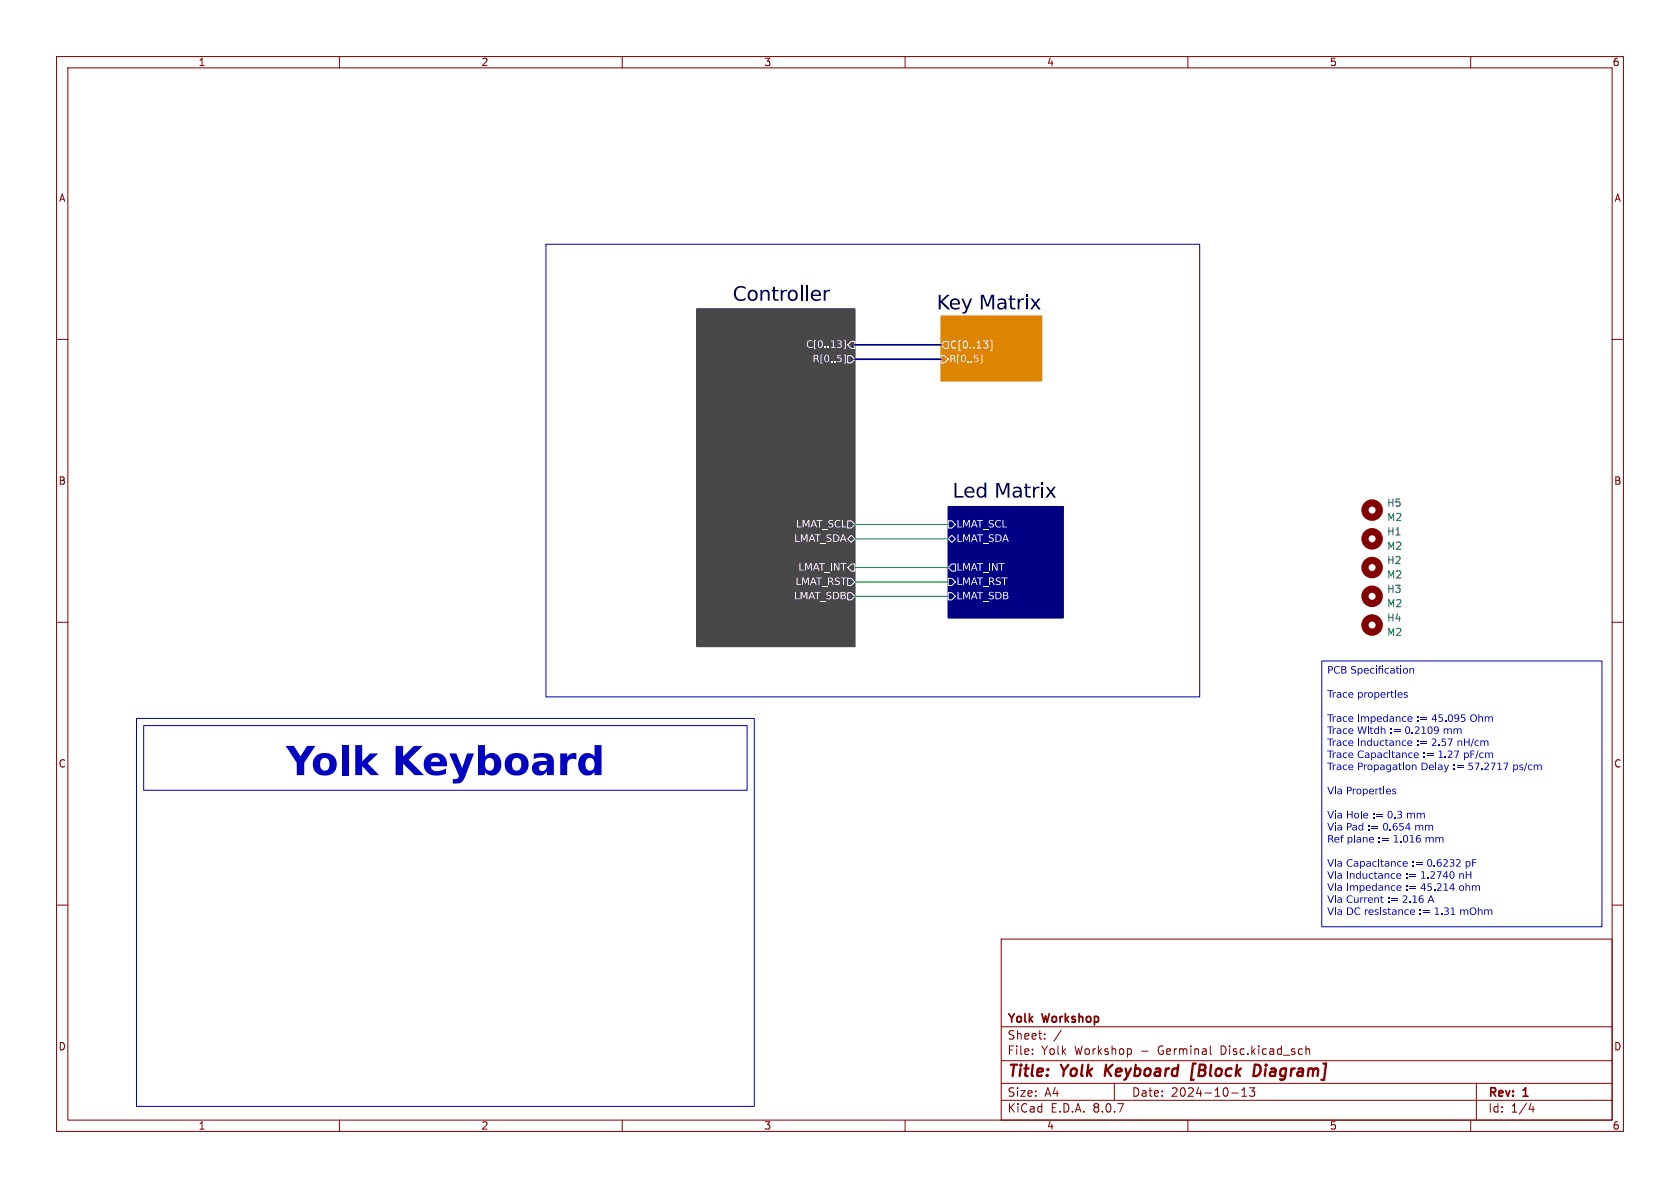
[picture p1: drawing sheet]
<svg xmlns="http://www.w3.org/2000/svg" width="297mm" height="210mm" viewBox="0 0 297 210" stroke-linecap="round" stroke-linejoin="round" font-family="sans-serif">
<g fill="none" stroke="#840000" stroke-width=".18">
<path d="M10 10h277v190h-277zM12 12h273v186h-273zM60 10v2M110 10v2M160 10v2M210 10v2M260 10v2M10 60h2M285 60h2M10 110h2M285 110h2M10 160h2"/>
<path d="M177 166h108v32h-108zM285 160h2M60 198v2M110 198v2M160 198v2M177 194.5h108M177 191.5h108M177 187.5h108M177 181.5h108M182.5 186.3v.1M182.5 185.5v.1M184.7 183.6v.1"/>
<path d="M184.7 182.8v.1M187.6 182.1l-1.3 2M197 191.5v3M210 198v2M214 186.3l.2 .1M217.7 193.2h1.2M219.5 193.8h.9M219.5 192.7l.5-.4v1.5M221.8 192.3l-.5 .6 .4 .1v.7l-.2 .1h-.4l-.2-.1M230.9 184.9v1.5M230.9 185.5l.2-.1 .4 .1v.9M260 198v2"/>
<path d="M261 191.5v6.5M270.7 195l-.4 1.1h.9M271 195.6v1"/>
</g>
<path d="M195.6 188.2l-.3 2M196.7 188.2l-1.3 1.2M211.4 188h-.5l-.3 2.9h.4M221.8 188.2h.5a1.08 1.08 0 0 1 .6 1.1 1.08 1.08 0 0 1-.8 .9h-.5" fill="none" stroke="#840000" stroke-width=".4"/>
<path d="M167.6 89.5h20.4v19.7h-20.4z" fill="#000084" stroke="#000084" stroke-width=".18"/>
<path d="M123.2 54.6h27.9v59.7h-27.9z" fill="#484848" stroke="#484848" stroke-width=".18"/>
<path d="M166.4 55.9h17.7v11.4h-17.7z" fill="#dd8500" stroke="#dd8500" stroke-width=".18"/>
<path d="M25.4 128.3h106.7v11.4h-106.7z" fill="#fff"/>
<path d="M167.6 89.5h20.4v19.7h-20.4z" fill="none" stroke="#000084" stroke-width=".18"/>
<path d="M167.6 92.1h.7l.6 .6-.6 .6h-.7zM167.6 95.3l.7-.7 .6 .7-.6 .6zM168.3 99.7h.6v1.3h-.6l-.7-.7zM167.6 104.8h.7l.6 .6-.6 .6h-.7zM167.6 102.2h.7l.6 .7-.6 .6h-.7z" fill="none" stroke="#fff" stroke-width=".18"/>
<path d="M184.9 86.1h.4l.5 .6 .5-.6h.3l-.6 .9 .7 1h-.4l-.5-.8-.6 .8h-.4l.8-1z" fill="#000048"/>
<path d="M123.2 54.6h27.9v59.7h-27.9z" fill="none" stroke="#484848" stroke-width=".18"/>
<path d="M149.9 95.3l.6-.7 .6 .7-.6 .6zM149.9 92.1h.6l.6 .6-.6 .6h-.6zM150.5 99.7h.6v1.3h-.6l-.6-.7zM149.9 102.2h.6l.6 .7-.6 .6h-.6zM149.9 104.8h.6l.6 .6-.6 .6h-.6z" fill="none" stroke="#fff" stroke-width=".18"/>
<path d="M149.1 60.1h.4v1.6h-.4v-.1h.3v-1.3h-.3z" fill="#fff"/>
<path d="M150.5 60.3h.6v1.3h-.6l-.6-.6z" fill="none" stroke="#fff" stroke-width=".18"/>
<path d="M149.1 62.7h.4v1.6h-.4v-.2h.3v-1.3h-.3z" fill="#fff"/>
<path d="M149.9 62.9h.6l.6 .6-.6 .6h-.6z" fill="none" stroke="#fff" stroke-width=".18"/>
<path d="M145.6 51.3h.3v.3l.3-.3 .5-.1 .1 .3a.58 .58 0 0 0-.9 .7v1h-.3z" fill="#000048"/>
<path d="M166.4 55.9h17.7v11.4h-17.7z" fill="none" stroke="#dd8500" stroke-width=".18"/>
<path d="M173.3 62.7h.4v1.6h-.4v-.2h.2v-1.3h-.2z" fill="#fff"/>
<path d="M166.4 62.9h.6l.6 .6-.6 .6h-.6zM166.4 61l.6-.7h.6v1.3h-.6zM173.9 60.3h.7l-.4 .5M174.5 60.8l.1 .2-.1 .5M175.1 60.1h.3v1.9h-.3" fill="none" stroke="#fff" stroke-width=".18"/>
<path d="M182.2 52.8h.3l.6 .7 .5-.7h.3l-.7 .9 .8 1h-.4l-.6-.8-.5 .8h-.4l.8-1z" fill="#000048"/>
<g fill="none" stroke="#840000" stroke-width="1.3">
<circle cx="242.6" cy="95.2" r="1.27"/>
<circle cx="242.6" cy="90.2" r="1.27"/>
<circle cx="242.6" cy="105.4" r="1.27"/>
<circle cx="242.6" cy="110.5" r="1.27"/>
<circle cx="242.6" cy="100.3" r="1.27"/>
</g>
<path d="M233.7 116.8h49.5v47h-49.5z" fill="none" stroke="#0000c2" stroke-width=".18"/>
<g fill="#0000c2">
<path d="M234.8 117.8h.4a.39 .39 0 0 1 .4 .3 .39 .39 0 0 1-.4 .4h-.2v.6h-.2v-.7h.4a.25 .25 0 0 0 .3-.3 .25 .25 0 0 0-.3-.2h-.2v.5h-.2z"/>
<path d="M236 117.9a.73 .73 0 0 1 .9 0v.1a.51 .51 0 0 0-.8 0 .51 .51 0 0 0 0 .8 .51 .51 0 0 0 .8 0v.2a.69 .69 0 0 1-1-.2 .69 .69 0 0 1 .1-.9z"/>
<path d="M237.1 117.8h.5a.31 .31 0 0 1 .4 .2 .31 .31 0 0 1-.2 .3 .37 .37 0 0 1 .2 .5 .37 .37 0 0 1-.4 .3h-.5v-.2h.5a.25 .25 0 0 0 .3-.2 .25 .25 0 0 0-.3-.3h-.3v.5h-.2v-.6h.6l.1-.2-.1-.2h-.4v.4h-.2z"/>
<path d="M238.9 117.9l.6-.2 .2 .1v.2a.31 .31 0 0 0-.4-.2 .31 .31 0 0 0-.2 .5 .44 .44 0 0 1 .6 .2 .44 .44 0 0 1-.2 .5h-.6v-.2a.37 .37 0 0 0 .4 .2 .37 .37 0 0 0 .2-.4 .54 .54 0 0 1-.6-.7z"/>
<path d="M240 118.1h.2v.1a.46 .46 0 0 1 .7 .3 .46 .46 0 0 1-.5 .6l-.2-.2v.5h-.2v-.8h.2a.32 .32 0 0 0 .4 .3 .32 .32 0 0 0 .1-.5l-.3-.2-.2 .4h-.2z"/>
<path d="M241.2 118.2a.45 .45 0 0 1 .6-.1 .45 .45 0 0 1 .2 .5h-.7l.1 .3 .6-.1v.2a.54 .54 0 0 1-.6 0 .54 .54 0 0 1-.3-.5h.7a.29 .29 0 0 0-.3-.3 .29 .29 0 0 0-.2 .3h-.2z"/>
<path d="M242.3 118.2l.4-.1h.2v.2a.37 .37 0 0 0-.5 0 .37 .37 0 0 0 0 .5 .37 .37 0 0 0 .5 .1 .44 .44 0 0 1-.5 .1 .44 .44 0 0 1-.2-.6z"/>
<path d="M243.2 118.1h.2v1h-.2z"/>
<path d="M243.2 117.7h.2v.2h-.2z"/>
<path d="M243.8 117.8l.4-.1v.2h-.3v.2h.6v1h-.2v-.9h-.4v.9h-.2v-.9h-.1v-.1h.1z"/>
<path d="M244.3 117.7h.2v.2h-.2z"/>
<path d="M244.9 118.2l.4-.1h.2v.2a.37 .37 0 0 0-.5 0 .37 .37 0 0 0 0 .5 .37 .37 0 0 0 .5 .1 .44 .44 0 0 1-.5 .1 .44 .44 0 0 1-.2-.6z"/>
<path d="M245.8 118.1a.46 .46 0 0 1 .5 0 .46 .46 0 0 1 .3 .4v.6h-.2v-.2a.35 .35 0 0 1-.4 .2 .35 .35 0 0 1-.2-.3l.2 .1a.25 .25 0 0 0 .4 0 .25 .25 0 0 0-.1-.4 .25 .25 0 0 0-.4 .2l-.1 .1 .1-.3 .5-.1-.2-.2-.4 .1z"/>
<path d="M246.9 117.8h.2v.3h.3v.1h-.3v.7h.3v.2l-.5-.2v-.7h-.1z"/>
<path d="M247.6 118.1h.2v1h-.2z"/>
<path d="M247.6 117.7h.2v.2h-.2z"/>
<path d="M248.1 118.2a.47 .47 0 0 1 .7 .1 .47 .47 0 0 1-.1 .7 .47 .47 0 0 1-.7-.3v-.1h.2a.32 .32 0 0 0 .4 .3 .32 .32 0 0 0 .1-.5l-.3-.2-.2 .4h-.2z"/>
<path d="M249.2 118.1h.1v.1a.35 .35 0 0 1 .5-.1 .35 .35 0 0 1 .2 .4v.6h-.2v-.8h-.4l-.1 .8h-.1z"/>
<path d="M234.6 122h1.1v.2h-.4v1.1h-.2v-1.1h-.5z"/>
<path d="M245.9 122.1h.2v.3h.3v.1h-.3v.6l.3 .1v.1l-.4-.1-.1-.7h-.1z"/>
<path d="M246.6 122h.2v.2h-.2z"/>
<path d="M248.2 122.4h.6v.2l-.3-.1a.19 .19 0 0 0-.2 .2 .19 .19 0 0 0 .3 .1 .33 .33 0 0 1 .2 .5 .33 .33 0 0 1-.5 0l-.2-.2 .4 .1a.18 .18 0 0 0 .2-.2 .18 .18 0 0 0-.3-.1l-.2-.2z"/>
<path d="M234.6 126.3h1.1v.1h-.4v1.2h-.2v-1.2h-.5z"/>
<path d="M240.1 126.3h.2v1.3h-.2z"/>
<path d="M244.6 126.7l.3-.1 .3 .2v-.6h.2v1.4h-.2v-.2a.4 .4 0 0 1-.5 .2 .4 .4 0 0 1-.2-.5h.2a.32 .32 0 0 0 .4 .3 .32 .32 0 0 0 .1-.5l-.3-.1-.2 .3h-.2z"/>
<path d="M248.9 126.7a.45 .45 0 0 1 .6-.1 .45 .45 0 0 1 .2 .6h-.7l.1 .2h.6v.1a.54 .54 0 0 1-.6 .1 .54 .54 0 0 1-.3-.6h.8a.29 .29 0 0 0-.3-.3 .29 .29 0 0 0-.3 .3h-.2z"/>
<path d="M253.6 126.3h.3v.8h.2v.2h-.2v.3h-.2v-.3h-.6v-.2h.6v-.7l-.5 .7h-.1z"/>
<path d="M254.3 126.3h.7v.1h-.5v.4a.48 .48 0 0 1 .6 .5 .48 .48 0 0 1-.8 .3v-.2a.34 .34 0 0 0 .6 0 .34 .34 0 0 0-.3-.5h-.3z"/>
<path d="M256.1 126.4a.55 .55 0 0 1 .7 .1 .55 .55 0 0 1 0 .7 .47 .47 0 0 1-.5 .4 .47 .47 0 0 1-.3-.7l.1 .1a.31 .31 0 0 0 .3 .5 .31 .31 0 0 0 .3-.5v-.1a.31 .31 0 0 0-.3-.5 .31 .31 0 0 0-.3 .5h-.1z"/>
<path d="M257.2 126.4a.62 .62 0 0 1 .8 .2 .62 .62 0 0 1-.2 .8l-.4 .2h-.2v-.2a.4 .4 0 0 0 .4 0 .4 .4 0 0 0 .2-.4 .4 .4 0 0 1-.5 .1 .4 .4 0 0 1-.2-.4h.2a.26 .26 0 0 0 .3 .2 .26 .26 0 0 0 .1-.4 .26 .26 0 0 0-.4 .2h-.2z"/>
<path d="M258.3 126.3h.7v.1h-.5v.4a.48 .48 0 0 1 .6 .5 .48 .48 0 0 1-.8 .3l-.1-.2a.34 .34 0 0 0 .6 0 .34 .34 0 0 0-.2-.5h-.3z"/>
<path d="M260.1 126.5a.63 .63 0 0 1 .9 0 .63 .63 0 0 1-.2 .9 .63 .63 0 0 1-.9-.2v-.3h.2a.46 .46 0 0 0 .5 .6 .46 .46 0 0 0 .3-.8 .42 .42 0 0 0-.5-.3 .42 .42 0 0 0-.3 .5h-.2z"/>
<path d="M261.4 126.2h.1v.6a.35 .35 0 0 1 .4-.2 .35 .35 0 0 1 .3 .4v.6h-.2v-.8h-.4l-.1 .8h-.1z"/>
<path d="M262.5 126.6h.1v.2l.4-.2 .3 .2a.35 .35 0 0 1 .4-.2 .35 .35 0 0 1 .2 .4v.6h-.1l-.1-.8h-.3l-.1 .8h-.2v-.8h-.3l-.2 .2v.6h-.1z"/>
<path d="M234.6 128.4h1.1v.2h-.4v1.1h-.2v-1.1h-.5z"/>
<path d="M235.6 128.8h.2v.1l.4-.2v.2l-.4 .1v.7h-.2z"/>
<path d="M236.4 128.8a.46 .46 0 0 1 .5-.1 .46 .46 0 0 1 .2 .5v.5h-.1v-.1a.35 .35 0 0 1-.4 .1 .35 .35 0 0 1-.3-.3l.3 .2a.25 .25 0 0 0 .3-.1 .25 .25 0 0 0-.1-.3 .25 .25 0 0 0-.3 .1l-.2 .1 .2-.2 .5-.2-.2-.1-.4 .1z"/>
<path d="M237.5 128.9l.4-.2 .2 .1v.2a.37 .37 0 0 0-.5 0 .37 .37 0 0 0 0 .5 .37 .37 0 0 0 .5 0 .44 .44 0 0 1-.5 .2 .44 .44 0 0 1-.2-.6z"/>
<path d="M238.5 128.9a.45 .45 0 0 1 .5-.1 .45 .45 0 0 1 .3 .5h-.8l.2 .3 .5-.1v.2a.54 .54 0 0 1-.6 0 .54 .54 0 0 1-.2-.5h.7a.29 .29 0 0 0-.3-.3 .29 .29 0 0 0-.3 .3h-.1z"/>
<path d="M240 128.4h.1l.3 1.1 .3-1.1h.2l.3 1.1 .2-1.1h.2l-.3 1.3h-.2l-.3-1.1-.3 1.1h-.2z"/>
<path d="M241.8 128.8h.2v.9h-.2z"/>
<path d="M242.3 128.5h.2v.3h.3v.1h-.3v.6l.3 .1v.1l-.5-.1v-.7h-.1z"/>
<path d="M243.1 128.8l.3-.1 .2 .2v-.5h.2v1.3h-.2v-.1a.4 .4 0 0 1-.5 .1 .4 .4 0 0 1-.2-.5h.2a.32 .32 0 0 0 .4 .4 .32 .32 0 0 0 .1-.6l-.3-.1-.2 .3h-.2z"/>
<path d="M244.1 128.4h.2v.5a.35 .35 0 0 1 .4-.1 .35 .35 0 0 1 .2 .3v.6h-.1l-.1-.7-.3-.1-.1 .8h-.2z"/>
<path d="M245.8 129.5h.2v.2h-.2z"/>
<path d="M248.6 128.5a.55 .55 0 0 1 .6 .1 .55 .55 0 0 1 .1 .7 .47 .47 0 0 1-.6 .4 .47 .47 0 0 1-.3-.6h.2a.31 .31 0 0 0 .3 .5 .31 .31 0 0 0 .2-.5v-.1a.31 .31 0 0 0-.2-.5 .31 .31 0 0 0-.3 .5l-.2 .1z"/>
<path d="M249.6 129.5h.2v.2h-.2z"/>
<path d="M250.1 128.5a.5 .5 0 0 1 .8 .1 .5 .5 0 0 1-.3 .7l-.3 .3h.6v.1h-.8l.3-.4a.46 .46 0 0 0 .3-.3 .46 .46 0 0 0-.1-.5l-.5 .2z"/>
<path d="M251.3 128.5l.5-.1v1.2h.3v.1h-.8v-.1h.3v-1h-.3z"/>
<path d="M252.5 128.5a.55 .55 0 0 1 .7 .1 .55 .55 0 0 1 0 .7 .47 .47 0 0 1-.5 .4 .47 .47 0 0 1-.3-.6h.1a.31 .31 0 0 0 .3 .5 .31 .31 0 0 0 .3-.5v-.1a.31 .31 0 0 0-.3-.5 .31 .31 0 0 0-.3 .5l-.1 .1z"/>
<path d="M253.6 128.5a.62 .62 0 0 1 .8 .3 .62 .62 0 0 1-.2 .8l-.4 .2-.2-.1v-.2a.4 .4 0 0 0 .4 .1 .4 .4 0 0 0 .2-.5 .4 .4 0 0 1-.5 .2 .4 .4 0 0 1-.2-.5h.2a.26 .26 0 0 0 .4 .3 .26 .26 0 0 0 0-.5 .26 .26 0 0 0-.4 .2h-.2z"/>
<path d="M255.2 128.8h.2v.1l.4-.2 .2 .3a.35 .35 0 0 1 .4-.3 .35 .35 0 0 1 .3 .4v.6h-.2v-.7l-.4-.1-.1 .8h-.1l-.1-.7-.3-.1-.1 .2v.6h-.2z"/>
<path d="M257 128.8h.1v.1l.4-.2 .2 .3a.35 .35 0 0 1 .5-.3 .35 .35 0 0 1 .2 .4v.6h-.2v-.7l-.4-.1v.8h-.2v-.7l-.3-.1-.2 .2v.6h-.1z"/>
<path d="M234.6 130.6h1.1v.1h-.4v1.2h-.2v-1.2h-.5z"/>
<path d="M240.1 130.6h.2v1.3h-.2z"/>
<path d="M241.8 131l.3-.1 .3 .2v-.6h.1v1.4h-.1v-.2a.4 .4 0 0 1-.5 .1 .4 .4 0 0 1-.2-.4h.1a.32 .32 0 0 0 .5 .3 .32 .32 0 0 0 0-.5l-.3-.2-.2 .4h-.1z"/>
<path d="M245 130.6h.1v.3h.3v.1h-.3v.7h.3v.2l-.4-.2v-.7h-.2z"/>
<path d="M248.9 131a.45 .45 0 0 1 .6-.1 .45 .45 0 0 1 .2 .5h-.8l.2 .3 .5-.1v.2a.54 .54 0 0 1-.5 0 .54 .54 0 0 1-.3-.5h.7a.29 .29 0 0 0-.3-.3 .29 .29 0 0 0-.2 .3h-.2z"/>
<path d="M253.1 130.6a.5 .5 0 0 1 .8 .2 .5 .5 0 0 1-.3 .7l-.3 .2h.6v.2h-.8l.3-.4a.46 .46 0 0 0 .3-.4 .46 .46 0 0 0-.1-.4l-.5 .1z"/>
<path d="M254.9 130.6h.7v.1h-.6v.3a.48 .48 0 0 1 .7 .6 .48 .48 0 0 1-.8 .2l-.1-.2a.34 .34 0 0 0 .6 .1 .34 .34 0 0 0-.2-.6l-.3 .1z"/>
<path d="M256 130.6h.8l-.5 1.3h-.2l.5-1.2h-.6z"/>
<path d="M258.8 130.6h.2v.5h.6v-.5h.2v1.3h-.2v-.7h-.6v.7h-.2z"/>
<path d="M260.4 130.6h.2l-.5 1.4h-.1z"/>
<path d="M261.7 130.9h.2v.2l.3-.2 .3 .2a.35 .35 0 0 1 .4-.2 .35 .35 0 0 1 .2 .4v.6h-.1l-.1-.8h-.3l-.1 .8h-.2v-.8l-.3-.1-.1 .3v.6h-.2z"/>
<path d="M234.6 132.7h1.1v.1h-.4v1.2h-.2v-1.2h-.5z"/>
<path d="M240.2 132.8a.73 .73 0 0 1 .9 0v.2a.51 .51 0 0 0-.8 0 .51 .51 0 0 0 0 .7 .51 .51 0 0 0 .8 0v.2a.69 .69 0 0 1-1-.1 .69 .69 0 0 1 .1-1z"/>
<path d="M246.1 132.7h.2v.3h.3v.1h-.3v.7l.3 .1v.1l-.5-.1v-.8h-.1z"/>
<path d="M250 133.1a.45 .45 0 0 1 .6-.1 .45 .45 0 0 1 .2 .6h-.7l.1 .2h.6v.1a.54 .54 0 0 1-.6 .1 .54 .54 0 0 1-.3-.6h.8a.29 .29 0 0 0-.3-.3 .29 .29 0 0 0-.3 .3h-.2z"/>
<path d="M254.3 132.7h.5v1.2h.3v.1h-.8v-.1h.3v-1.1l-.3 .1z"/>
<path d="M256 132.7a.5 .5 0 0 1 .7 .2 .5 .5 0 0 1-.3 .7l-.2 .3h.6v.1h-.8l.2-.4a.46 .46 0 0 0 .3-.3 .46 .46 0 0 0-.1-.5l-.4 .1z"/>
<path d="M257.1 132.7h.8l-.4 1.3h-.2l.4-1.2h-.6z"/>
<path d="M259.9 132.7h.8v.1h-.6v.4h.5v.2h-.5v.6h-.2z"/>
<path d="M261.2 132.7h.2l-.5 1.5h-.1z"/>
<path d="M234.6 134.8h1.1v.2h-.4v1.1h-.2v-1.1h-.5z"/>
<path d="M240.1 134.8h.4a.39 .39 0 0 1 .4 .4 .39 .39 0 0 1-.4 .4h-.2v.5h-.2v-.6h.4a.25 .25 0 0 0 .2-.3 .25 .25 0 0 0-.2-.2h-.2v.5h-.2z"/>
<path d="M247.3 134.9h.2v.3h.3v.1h-.3v.6l.3 .1v.1l-.4-.1-.1-.7h-.1z"/>
<path d="M249.6 135.2h.2v.1a.35 .35 0 0 1 .4-.1 .35 .35 0 0 1 .2 .3v.6h-.1l-.1-.7-.3-.1-.1 .8h-.2z"/>
<path d="M251.3 134.8h.4a.66 .66 0 0 1 .7 .7 .66 .66 0 0 1-.7 .6h-.4v-.1h.4a.52 .52 0 0 0 .5-.5 .52 .52 0 0 0-.5-.5h-.2v1h-.2z"/>
<path d="M252.7 135.3a.45 .45 0 0 1 .6-.1 .45 .45 0 0 1 .2 .5h-.7l.1 .3 .6-.1v.2a.54 .54 0 0 1-.6 0 .54 .54 0 0 1-.3-.5h.7a.29 .29 0 0 0-.2-.3 .29 .29 0 0 0-.3 .3h-.2z"/>
<path d="M253.8 134.8h.1v1.3h-.1z"/>
<path d="M254.3 135.2a.46 .46 0 0 1 .5 0 .46 .46 0 0 1 .2 .4v.5h-.1v-.1a.35 .35 0 0 1-.4 .2 .35 .35 0 0 1-.3-.4l.3 .2a.25 .25 0 0 0 .3-.1 .25 .25 0 0 0-.1-.3 .25 .25 0 0 0-.3 .1l-.2 .1 .2-.2 .5-.2-.2-.1-.4 .1z"/>
<path d="M255.2 135.2h.2l.3 .7 .3-.7h.2l-.5 1.1a.2 .2 0 0 1-.2 .2 .2 .2 0 0 1-.2-.1l.2-.1 .1-.2z"/>
<path d="M257 135.9h.2v.2h-.2z"/>
<path d="M259.6 134.8h.7v.2h-.5v.3a.48 .48 0 0 1 .6 .5 .48 .48 0 0 1-.8 .3v-.2a.34 .34 0 0 0 .6 0 .34 .34 0 0 0-.3-.5l-.3 .1z"/>
<path d="M260.7 134.8h.9l-.5 1.3h-.2l.4-1.1h-.6z"/>
<path d="M261.9 135.9h.2v.2h-.2z"/>
<path d="M262.4 134.9a.5 .5 0 0 1 .8 .1 .5 .5 0 0 1-.3 .7l-.3 .3h.6v.1h-.8l.2-.4a.46 .46 0 0 0 .4-.3 .46 .46 0 0 0-.1-.5l-.5 .2z"/>
<path d="M263.5 134.8h.9l-.5 1.3h-.2l.5-1.1h-.7z"/>
<path d="M264.7 134.9l.5-.1v1.2h.3v.1h-.7v-.1h.2v-1h-.3z"/>
<path d="M265.8 134.8h.8l-.4 1.3h-.2l.4-1.1h-.6z"/>
<path d="M269.9 134.8h.1l-.4 1.5h-.2z"/>
<path d="M234.6 139.1h.2l.4 1.1 .5-1.1h.1l-.5 1.3h-.2z"/>
<path d="M236 139h.1v.2h-.1z"/>
<path d="M238.1 139.1h.4a.39 .39 0 0 1 .5 .4 .39 .39 0 0 1-.5 .4h-.2v.5h-.2v-.7h.4a.25 .25 0 0 0 .3-.2 .25 .25 0 0 0-.3-.3h-.2v.5h-.2z"/>
<path d="M243.9 139.1h.2v.3h.3v.1h-.3v.7l.3 .1v.1l-.5-.1v-.8h-.1z"/>
<path d="M244.6 139h.2v.2h-.2z"/>
<path d="M246.2 139.5l.5-.1 .1 .1v.1l-.3-.1a.19 .19 0 0 0-.2 .3 .19 .19 0 0 0 .3 .1 .33 .33 0 0 1 .1 .5 .33 .33 0 0 1-.5 0l-.1-.2 .4 .1a.18 .18 0 0 0 .2-.2 .18 .18 0 0 0-.3-.1l-.3-.2z"/>
<path d="M234.6 143.4h.2l.4 1.1 .5-1.1h.1l-.5 1.3h-.2z"/>
<path d="M236 143.3h.1v.2h-.1z"/>
<path d="M238.1 143.4h.2v.5h.6v-.5h.2v1.3h-.2v-.7h-.6v.7h-.2z"/>
<path d="M240.5 143.3h.2v1.4h-.2z"/>
<path d="M245.5 143.5a.55 .55 0 0 1 .6 .1 .55 .55 0 0 1 .1 .6 .47 .47 0 0 1-.6 .5 .47 .47 0 0 1-.3-.7l.2 .1a.31 .31 0 0 0 .3 .4 .31 .31 0 0 0 .2-.4v-.2a.31 .31 0 0 0-.2-.4 .31 .31 0 0 0-.3 .4l-.2 .1z"/>
<path d="M247.1 143.4a.41 .41 0 0 1 .5 0 .41 .41 0 0 1 .1 .5l-.1 .1a.43 .43 0 0 1 .2 .6 .43 .43 0 0 1-.7 .1l-.1-.3a.34 .34 0 0 0 .5 .2 .34 .34 0 0 0 .1-.5l-.4-.1v-.1h.2a.25 .25 0 0 0 .2-.4 .25 .25 0 0 0-.4 0l-.1 .1z"/>
<path d="M234.6 145.5h.2l.4 1.1 .5-1.1h.1l-.5 1.3h-.2z"/>
<path d="M238.1 145.5h.4a.39 .39 0 0 1 .5 .4 .39 .39 0 0 1-.5 .4h-.2v.5h-.2v-.7h.4a.25 .25 0 0 0 .3-.2 .25 .25 0 0 0-.3-.3h-.2v.5h-.2z"/>
<path d="M240.3 145.9l.3-.1 .2 .2v-.6h.2v1.4h-.2v-.2a.4 .4 0 0 1-.4 .2 .4 .4 0 0 1-.3-.5h.2a.32 .32 0 0 0 .4 .4 .32 .32 0 0 0 .1-.6l-.3-.1-.2 .3h-.2z"/>
<path d="M244.7 145.6a.55 .55 0 0 1 .6 .1 .55 .55 0 0 1 .1 .7 .47 .47 0 0 1-.6 .4 .47 .47 0 0 1-.3-.7l.2 .1a.31 .31 0 0 0 .3 .5 .31 .31 0 0 0 .2-.5v-.1a.31 .31 0 0 0-.2-.5 .31 .31 0 0 0-.3 .5h-.2z"/>
<path d="M246.4 145.6l.4-.1h.2v.2a.4 .4 0 0 0-.4 0 .4 .4 0 0 0-.2 .4 .44 .44 0 0 1 .7 .1 .44 .44 0 0 1-.4 .7 .44 .44 0 0 1-.5-.5h.2a.26 .26 0 0 0 .4 .2 .26 .26 0 0 0 0-.5 .26 .26 0 0 0-.4 .2l-.2 .1v-.2z"/>
<path d="M247.4 145.5h.7v.1h-.5v.4a.48 .48 0 0 1 .6 .5 .48 .48 0 0 1-.8 .3l-.1-.2a.34 .34 0 0 0 .6 0 .34 .34 0 0 0-.2-.5h-.3z"/>
<path d="M249 145.5h.2v.8h.2v.2h-.2v.3h-.2v-.3h-.6v-.2h.6v-.7l-.4 .7h-.2z"/>
<path d="M234.8 147.6h.4a.37 .37 0 0 1 .4 .3 .37 .37 0 0 1-.2 .4l.4 .6h-.2l-.2-.4-.2-.1h-.2v.5h-.2v-.7h.5l.2-.2-.2-.2h-.3v.4h-.2z"/>
<path d="M236 148.1a.45 .45 0 0 1 .6-.1 .45 .45 0 0 1 .2 .5h-.7l.1 .3 .6-.1v.2a.54 .54 0 0 1-.6 0 .54 .54 0 0 1-.3-.5h.7a.29 .29 0 0 0-.3-.3 .29 .29 0 0 0-.2 .3h-.2z"/>
<path d="M237.2 147.7l.3-.1v.1l-.3 .1v.2h.3v.1h-.3v.8h-.1v-.8h-.2z"/>
<path d="M238.2 148h.2v.1a.46 .46 0 0 1 .7 .3 .46 .46 0 0 1-.5 .5l-.2-.1v.5h-.2v-.9h.2a.32 .32 0 0 0 .4 .4 .32 .32 0 0 0 .1-.6l-.3-.1-.2 .3h-.2z"/>
<path d="M239.4 147.6h.1v1.3h-.1z"/>
<path d="M239.9 148a.46 .46 0 0 1 .5 0 .46 .46 0 0 1 .2 .4v.5h-.1v-.1a.35 .35 0 0 1-.4 .2 .35 .35 0 0 1-.3-.4l.3 .2a.25 .25 0 0 0 .3-.1 .25 .25 0 0 0-.1-.3 .25 .25 0 0 0-.3 .1l-.2 .1 .2-.2 .5-.2-.2-.1-.4 .1z"/>
<path d="M240.9 148h.2v.1a.35 .35 0 0 1 .4-.1 .35 .35 0 0 1 .3 .4v.5h-.2v-.7l-.4-.1-.1 .8h-.2z"/>
<path d="M242.1 148.1a.45 .45 0 0 1 .6-.1 .45 .45 0 0 1 .2 .5h-.7l.1 .3 .6-.1v.2a.54 .54 0 0 1-.6 0 .54 .54 0 0 1-.3-.5h.8a.29 .29 0 0 0-.3-.3 .29 .29 0 0 0-.3 .3h-.2z"/>
<path d="M243.8 148.7h.2v.2h-.2z"/>
<path d="M244.4 148.5h1.1v.1h-1.1z"/>
<path d="M246.4 147.7l.5-.1v1.2h.3v.1h-.8v-.1h.3v-1h-.3z"/>
<path d="M247.5 148.7h.2v.2h-.2z"/>
<path d="M248.2 147.7a.55 .55 0 0 1 .7 .1 .55 .55 0 0 1 0 .7 .47 .47 0 0 1-.6 .4 .47 .47 0 0 1-.3-.6h.2a.31 .31 0 0 0 .3 .5 .31 .31 0 0 0 .3-.5v-.1a.31 .31 0 0 0-.3-.5 .31 .31 0 0 0-.3 .5l-.2 .1z"/>
<path d="M249.2 147.7l.5-.1v1.2h.3v.1h-.7v-.1h.3v-1h-.4z"/>
<path d="M250.5 147.7l.4-.1 .2 .1v.1a.4 .4 0 0 0-.4 0 .4 .4 0 0 0-.2 .4 .44 .44 0 0 1 .6 .2 .44 .44 0 0 1-.3 .6 .44 .44 0 0 1-.5-.5h.2a.26 .26 0 0 0 .4 .2 .26 .26 0 0 0 0-.4 .26 .26 0 0 0-.4 .2h-.2v-.2z"/>
<path d="M252 148h.2v.1l.4-.2 .2 .3a.35 .35 0 0 1 .4-.3 .35 .35 0 0 1 .3 .5v.5h-.2v-.7l-.4-.1-.1 .8h-.1l-.1-.7-.3-.1-.1 .2v.6h-.2z"/>
<path d="M253.8 148h.1v.1l.4-.2 .2 .3a.35 .35 0 0 1 .4-.3 .35 .35 0 0 1 .3 .5v.5h-.2v-.7l-.4-.1v.8h-.2v-.7l-.3-.1-.2 .2v.6h-.1z"/>
<path d="M234.6 151.9h.2l.4 1.1 .5-1.1h.1l-.5 1.3h-.2z"/>
<path d="M236 151.9h.1v.1h-.1z"/>
<path d="M238.2 152.1a.73 .73 0 0 1 .9-.1v.2a.51 .51 0 0 0-.7 0 .51 .51 0 0 0 0 .7 .51 .51 0 0 0 .7 0v.2a.69 .69 0 0 1-.9-.1 .69 .69 0 0 1 0-.9z"/>
<path d="M243.6 151.9h.2v.1h-.2z"/>
<path d="M244.1 151.9h.2v.3h.3v.1h-.3v.7l.3 .1v.1l-.4-.1-.1-.8h-.1z"/>
<path d="M248.1 152.3a.45 .45 0 0 1 .5 0 .45 .45 0 0 1 .3 .5h-.8l.2 .2h.5v.1a.54 .54 0 0 1-.6 .1 .54 .54 0 0 1-.2-.6h.7a.29 .29 0 0 0-.3-.3 .29 .29 0 0 0-.3 .3h-.1z"/>
<path d="M252.4 152a.55 .55 0 0 1 .7 .1 .55 .55 0 0 1 .1 .7 .47 .47 0 0 1-.6 .4 .47 .47 0 0 1-.3-.7l.2 .1a.31 .31 0 0 0 .2 .5 .31 .31 0 0 0 .3-.5v-.1a.31 .31 0 0 0-.3-.5 .31 .31 0 0 0-.2 .5h-.2z"/>
<path d="M254.2 152l.4-.1h.2v.2a.4 .4 0 0 0-.5 0 .4 .4 0 0 0-.1 .4 .44 .44 0 0 1 .6 .1 .44 .44 0 0 1-.3 .7 .44 .44 0 0 1-.5-.5h.2a.26 .26 0 0 0 .4 .2 .26 .26 0 0 0 0-.5 .26 .26 0 0 0-.4 .2l-.2 .1v-.2z"/>
<path d="M255.1 151.9a.5 .5 0 0 1 .8 .2 .5 .5 0 0 1-.3 .7l-.3 .3h.7v.1h-.9l.3-.4a.46 .46 0 0 0 .3-.3 .46 .46 0 0 0-.1-.5l-.5 .1z"/>
<path d="M256.3 151.9a.41 .41 0 0 1 .6 0 .41 .41 0 0 1 0 .6 .43 .43 0 0 1 .1 .6 .43 .43 0 0 1-.6 .1l-.1-.2a.34 .34 0 0 0 .5 .1 .34 .34 0 0 0 0-.5h-.3v-.2h.1a.25 .25 0 0 0 .3-.4 .25 .25 0 0 0-.5 0l-.1 .1z"/>
<path d="M257.4 151.9a.5 .5 0 0 1 .8 .2 .5 .5 0 0 1-.4 .7l-.2 .3h.6v.1h-.8l.2-.4a.46 .46 0 0 0 .4-.3 .46 .46 0 0 0-.2-.5l-.4 .1z"/>
<path d="M259.1 152.2h.2v.2a.46 .46 0 0 1 .7 .2 .46 .46 0 0 1-.5 .6l-.2-.2v.6h-.2v-.9h.2a.32 .32 0 0 0 .4 .4 .32 .32 0 0 0 .1-.6l-.3-.1-.2 .3h-.2z"/>
<path d="M260.3 151.9h.7v.1h-.6v.4h.5v.2h-.5v.6h-.1z"/>
<path d="M234.6 154h.2l.4 1.1 .5-1.1h.1l-.5 1.3h-.2z"/>
<path d="M238.1 154h.2v1.3h-.2z"/>
<path d="M239.9 154.4l.3-.1 .2 .2v-.5h.2v1.3h-.2v-.1a.4 .4 0 0 1-.5 .1 .4 .4 0 0 1-.2-.5h.2a.32 .32 0 0 0 .4 .4 .32 .32 0 0 0 .1-.6l-.3-.1-.2 .3h-.2z"/>
<path d="M243 154.1h.2v.3h.3v.1h-.3v.6l.3 .1v.1l-.5-.1v-.7h-.1z"/>
<path d="M247 154.5a.45 .45 0 0 1 .5-.1 .45 .45 0 0 1 .2 .5h-.7l.1 .3 .6-.1v.2a.54 .54 0 0 1-.6 0 .54 .54 0 0 1-.3-.5h.8a.29 .29 0 0 0-.3-.3 .29 .29 0 0 0-.3 .3h-.2z"/>
<path d="M251.2 154.1l.5-.1v1.2h.3v.1h-.7v-.1h.2v-1h-.3z"/>
<path d="M252.9 154.1a.5 .5 0 0 1 .8 .1 .5 .5 0 0 1-.4 .7l-.2 .3h.6v.1h-.8l.2-.4a.46 .46 0 0 0 .4-.3 .46 .46 0 0 0-.2-.4l-.4 .1z"/>
<path d="M254 154h.8l-.4 1.3h-.2l.4-1.1h-.6z"/>
<path d="M255.6 154h.2v.9h.2v.1h-.2v.3h-.1v-.3h-.6v-.1h.6v-.7l-.5 .7h-.1z"/>
<path d="M256.4 154.1a.55 .55 0 0 1 .7 .1 .55 .55 0 0 1 0 .7 .47 .47 0 0 1-.6 .4 .47 .47 0 0 1-.3-.6h.2a.31 .31 0 0 0 .3 .5 .31 .31 0 0 0 .3-.5v-.1a.31 .31 0 0 0-.3-.5 .31 .31 0 0 0-.3 .5l-.2 .1z"/>
<path d="M258 154.4h.1v.1a.35 .35 0 0 1 .5-.1 .35 .35 0 0 1 .2 .4v.5h-.2v-.7l-.4-.1-.1 .8h-.1z"/>
<path d="M259.1 154h.2v.6h.6v-.6h.2v1.3h-.2v-.6h-.6v.6h-.2z"/>
<path d="M234.6 156.2h.2l.4 1.1 .5-1.1h.1l-.5 1.3h-.2z"/>
<path d="M238.1 156.2h.2v1.3h-.2z"/>
<path d="M242.7 156.6l.3-.1 .2 .2v-.6h.2v1.4h-.2v-.2a.4 .4 0 0 1-.5 .1 .4 .4 0 0 1-.2-.4h.2a.32 .32 0 0 0 .4 .3 .32 .32 0 0 0 .1-.5l-.3-.2-.2 .4h-.2z"/>
<path d="M247 156.6a.45 .45 0 0 1 .5-.1 .45 .45 0 0 1 .3 .5h-.8l.2 .3 .5-.1v.2a.54 .54 0 0 1-.6 0 .54 .54 0 0 1-.2-.5h.7a.29 .29 0 0 0-.3-.3 .29 .29 0 0 0-.3 .3h-.1z"/>
<path d="M248.6 157.2h.2v.3h-.2z"/>
<path d="M249.2 157h1.1v.1h-1.1z"/>
<path d="M251.7 156.2h.2v.8h.2v.1h-.2v.4h-.2v-.4h-.6v-.1h.6v-.7l-.4 .7h-.2z"/>
<path d="M252.4 156.2h.7v.1h-.6v.3a.48 .48 0 0 1 .7 .6 .48 .48 0 0 1-.8 .2l-.1-.2a.34 .34 0 0 0 .6 .1 .34 .34 0 0 0-.2-.5h-.3z"/>
<path d="M253.5 157.2h.2v.3h-.2z"/>
<path d="M254 156.2a.5 .5 0 0 1 .8 .2 .5 .5 0 0 1-.3 .7l-.3 .2h.6v.2h-.8l.3-.4a.46 .46 0 0 0 .3-.4 .46 .46 0 0 0-.1-.4l-.5 .1z"/>
<path d="M255.2 156.2h.5v1.1h.3v.2h-.8v-.2h.3v-1l-.3 .1z"/>
<path d="M256.8 156.2h.2v.8h.2v.1h-.2v.4h-.2v-.4h-.6v-.1h.6v-.7l-.4 .7h-.2z"/>
<path d="M259.1 156.1h.2v.6a.35 .35 0 0 1 .4-.2 .35 .35 0 0 1 .2 .4v.6h-.1l-.1-.8h-.4v.8h-.2z"/>
<path d="M234.6 158.3h.2l.4 1.1 .5-1.1h.1l-.5 1.3h-.2z"/>
<path d="M238.2 158.5a.73 .73 0 0 1 .9-.1v.2a.51 .51 0 0 0-.7 0 .51 .51 0 0 0 0 .7 .51 .51 0 0 0 .7 0v.2a.69 .69 0 0 1-.9-.1 .69 .69 0 0 1 0-.9z"/>
<path d="M244.1 158.4h.2v.2h.3v.1h-.3v.7l.3 .1v.1l-.5-.1v-.8h-.1z"/>
<path d="M248 158.4a.5 .5 0 0 1 .8 .1 .5 .5 0 0 1-.4 .7l-.2 .3h.6v.1h-.8l.2-.4a.46 .46 0 0 0 .4-.3 .46 .46 0 0 0-.2-.5l-.4 .1z"/>
<path d="M249.7 158.4l.5-.1v1.2h.3v.1h-.7v-.1h.3v-1.1l-.4 .1z"/>
<path d="M251 158.4l.4-.1h.2v.2a.4 .4 0 0 0-.4 0 .4 .4 0 0 0-.2 .4 .44 .44 0 0 1 .6 .1 .44 .44 0 0 1-.3 .7 .44 .44 0 0 1-.5-.5h.2a.26 .26 0 0 0 .4 .2 .26 .26 0 0 0 0-.5 .26 .26 0 0 0-.4 .2l-.2 .1v-.2z"/>
<path d="M252.9 158.3h.2l.5 1.3h-.2l-.1-.3h-.6l-.1 .3h-.2l.2-.5h.6l-.2-.6-.3 .6h-.1z"/>
<path d="M234.6 160.4h.2l.4 1.1 .5-1.1h.1l-.5 1.3h-.2z"/>
<path d="M238.1 160.4h.4a.66 .66 0 0 1 .7 .7 .66 .66 0 0 1-.7 .6h-.4v-.1h.4a.52 .52 0 0 0 .5-.5 .52 .52 0 0 0-.5-.5h-.2v1h-.2z"/>
<path d="M239.6 160.6a.73 .73 0 0 1 .9-.1v.2a.51 .51 0 0 0-.7 0 .51 .51 0 0 0 0 .7 .51 .51 0 0 0 .7 .1v.1a.69 .69 0 0 1-1-.1 .69 .69 0 0 1 .1-.9z"/>
<path d="M245.4 160.5h.2v.3h.3v.1h-.3v.6l.3 .1v.1l-.4-.1-.1-.7h-.1z"/>
<path d="M249.4 160.9a.45 .45 0 0 1 .5-.1 .45 .45 0 0 1 .3 .5h-.8l.2 .3 .5-.1v.2a.54 .54 0 0 1-.6 0 .54 .54 0 0 1-.2-.5h.7a.29 .29 0 0 0-.3-.3 .29 .29 0 0 0-.3 .3h-.1z"/>
<path d="M251 161.5h.2v.2h-.2z"/>
<path d="M251.6 161.3h1.1v.1h-1.1z"/>
<path d="M253.7 160.5l.4-.1v1.2h.3v.1h-.7v-.1h.3v-1h-.3z"/>
<path d="M254.8 161.5h.2v.2h-.2z"/>
<path d="M255.3 160.5a.41 .41 0 0 1 .6-.1 .41 .41 0 0 1 0 .6 .43 .43 0 0 1 .1 .7 .43 .43 0 0 1-.6 0l-.1-.2a.34 .34 0 0 0 .5 .1 .34 .34 0 0 0 0-.5h-.3v-.1h.2a.25 .25 0 0 0 .2-.4 .25 .25 0 0 0-.5 0h-.1z"/>
<path d="M256.5 160.5l.5-.1v1.2h.3v.1h-.8v-.1h.3v-1h-.3z"/>
<path d="M258.1 160.8h.2v.1l.4-.2 .2 .3a.35 .35 0 0 1 .4-.2 .35 .35 0 0 1 .3 .4v.5h-.2v-.7l-.4-.1-.1 .8h-.1l-.1-.7-.3-.1-.1 .2v.6h-.2z"/>
<path d="M260 160.6a.63 .63 0 0 1 .9 .1 .63 .63 0 0 1-.2 .9 .63 .63 0 0 1-.9-.3v-.2h.2a.46 .46 0 0 0 .6 .5 .46 .46 0 0 0 .2-.7 .42 .42 0 0 0-.5-.3 .42 .42 0 0 0-.3 .5h-.2z"/>
<path d="M261.3 160.4h.1v.5a.35 .35 0 0 1 .5-.1 .35 .35 0 0 1 .2 .4v.5h-.2v-.7l-.4-.1-.1 .8h-.1z"/>
<path d="M262.4 160.8h.2v.1l.3-.2 .3 .3a.35 .35 0 0 1 .4-.2 .35 .35 0 0 1 .2 .4v.5h-.1l-.1-.7-.3-.1-.1 .8h-.2v-.7l-.3-.1-.1 .2v.6h-.2z"/>
</g>
<path d="M25.4 128.3h106.7v11.4h-106.7z" fill="none" stroke="#0000c2" stroke-width=".18"/>
<g fill="#0000c2">
<path d="M50.5 131.9h1.5l1.1 1.8 1.2-1.8h1.4l-1.9 2.9v2.2h-1.3v-2.2z"/>
<path d="M55.9 133.6a2.24 2.24 0 0 1 3.6 1 2.02 2.02 0 0 1-2.7 2.4 1.82 1.82 0 0 1-1.5-1.9h1.3a.87 .87 0 0 0 .8 1.1 .87 .87 0 0 0 .9-1.1 .87 .87 0 0 0-.9-1.1 .87 .87 0 0 0-.8 1.1h-1.3l.1-.8z"/>
<path d="M60.4 131.7h1.2v5.3h-1.2z"/>
<path d="M62.8 131.7h1.2v2.9l1.4-1.4h1.5l-1.9 1.7 2 2.1h-1.5l-1.5-1.6v1.6h-1.2z"/>
<path d="M69.9 131.9h1.4v1.8l1.9-1.8h1.5l-2.5 2.4 2.8 2.7h-1.7l-2-2v2h-1.4z"/>
<path d="M75.5 133.6a2.11 2.11 0 0 1 2.4-.3 2.11 2.11 0 0 1 1.1 2.2h-2.8a1.27 1.27 0 0 0 1.8 .7l.8-.4v1a3.4 3.4 0 0 1-3.5-.4l-.3-.7-.1-1h2.9a.8 .8 0 0 0-.8-.8 .8 .8 0 0 0-.8 .8h-1.3l.2-.6z"/>
<path d="M79.4 133.2h1.3l1 2.6 .9-2.6h1.2l-1.6 4.2a1.4 1.4 0 0 1-1.4 1.1h-.7v-.8a.76 .76 0 0 0 1-.5z"/>
<path d="M84.5 131.7h1.2v2a1.65 1.65 0 0 1 2-.4 1.65 1.65 0 0 1 .9 1.8 1.65 1.65 0 0 1-.9 1.8 1.65 1.65 0 0 1-2-.4v.5h-1.2v-1.9h1.2a.86 .86 0 0 0 .8 1.1 .86 .86 0 0 0 .9-1.1 .86 .86 0 0 0-.9-1.1 .86 .86 0 0 0-.8 1.1h-1.2z"/>
<path d="M89.8 133.6a2.24 2.24 0 0 1 3.6 1 2.02 2.02 0 0 1-2.6 2.4 1.82 1.82 0 0 1-1.6-1.9h1.3a.87 .87 0 0 0 .8 1.1 .87 .87 0 0 0 .9-1.1 .87 .87 0 0 0-.9-1.1 .87 .87 0 0 0-.8 1.1h-1.3l.1-.8z"/>
<path d="M94.4 133.3l1.3-.2a1.75 1.75 0 0 1 2.2 1.6v2.3h-1.2v-.6a1.4 1.4 0 0 1-1.6 .7 1.4 1.4 0 0 1-1.1-1.3h1.3a.73 .73 0 0 0 .9 .5 .73 .73 0 0 0 .5-.9v-.2h-.9a.53 .53 0 0 0-.5 .6h-1.3a1.4 1.4 0 0 1 1.8-1.3h.9a.69 .69 0 0 0-1-.6l-1.3 .3z"/>
<path d="M99 133.2h1.3v.6a1.5 1.5 0 0 1 1.6-.7v1.2a1.04 1.04 0 0 0-1.2-.1 1.04 1.04 0 0 0-.4 1.1v1.7h-1.3z"/>
<path d="M102.8 133.5a1.56 1.56 0 0 1 2.3 .2v-2h1.2v5.3h-1.2v-.5a1.65 1.65 0 0 1-2 .4 1.65 1.65 0 0 1-.9-1.8h1.3a.86 .86 0 0 0 .8 1.1 .86 .86 0 0 0 .8-1.1 .86 .86 0 0 0-.8-1.1 .86 .86 0 0 0-.8 1.1h-1.3l.1-.8z"/>
</g>
<path d="M96.5 43.2h115.6v80h-115.6zM24.1 127h109.2v68.6h-109.2z" fill="none" stroke="#0000c2" stroke-width=".18"/>
<path d="M151.1 63.5h15.3M151.1 61h15.3" fill="none" stroke="#000084" stroke-width=".3"/>
<path d="M151.1 95.3h16.5M151.1 92.7h16.5M151.1 100.3h16.5M151.1 105.4h16.5M151.1 102.9h16.5" fill="none" stroke="#009600" stroke-width=".18"/>
<g font-size="3.5" fill="#000048">
<text x="129.5" y="53.6">Controller</text>
<text x="165.6" y="55.1">Key Matrix</text>
<text x="168.4" y="88.4">Led Matrix</text>
</g>
<g font-size="2.8" fill="#840000">
<text x="178" y="190.9">Title:</text>
<text x="187.7" y="190.9">Yolk</text>
<text x="196.2" y="190.9">Keyboard</text>
<text x="212.2" y="190.9">[Block</text>
<text x="224.1" y="190.9">Diagram]</text>
</g>
<g font-size="2.1" fill="#840000">
<text x="178" y="184">Sheet:</text>
<text x="178" y="181.2">Yolk</text>
<text x="184.4" y="181.2">Workshop</text>
<text x="178" y="186.7">File:</text>
<text x="184.1" y="186.7">Yolk</text>
<text x="190" y="186.7">Workshop</text>
<text x="201.8" y="186.7">-</text>
<text x="205" y="186.7">Germinal</text>
<text x="216.2" y="186.7">Disc.kicad_sch</text>
<text x="178" y="196.9">KiCad</text>
<text x="178" y="194.1">Size:</text>
<text x="184.7" y="194.1">A4</text>
<text x="185.7" y="196.9">E.D.A.</text>
<text x="193.3" y="196.9">8.0.7</text>
<text x="200" y="194.1">Date:</text>
<text x="207" y="194.1">2024-10-13</text>
<text x="263" y="194.3">Rev:</text>
<text x="263" y="196.9">Id:</text>
<text x="267.1" y="196.9">1/4</text>
<text x="269.4" y="194.3">1</text>
</g>
<g font-size="1.8" fill="#840000">
<text x="35" y="11.9">1</text>
<text x="85" y="11.9">2</text>
<text x="135" y="11.9">3</text>
<text x="185" y="11.9">4</text>
<text x="235" y="11.9">5</text>
<text x="285" y="11.9">6</text>
<text x="10.3" y="35.9">A</text>
<text x="285.3" y="35.9">A</text>
<text x="10.3" y="85.9">B</text>
<text x="285.3" y="85.9">B</text>
<text x="10.3" y="135.9">C</text>
<text x="285.3" y="135.9">C</text>
<text x="10.3" y="185.9">D</text>
<text x="285.3" y="185.9">D</text>
<text x="35" y="199.9">1</text>
<text x="85" y="199.9">2</text>
<text x="135" y="199.9">3</text>
<text x="185" y="199.9">4</text>
<text x="235" y="199.9">5</text>
<text x="285" y="199.9">6</text>
</g>
<g font-size="1.8" fill="#fff">
<text x="142.5" y="62">C[0..13]</text>
<text x="143.7" y="64.6">R[0..5]</text>
<text x="167.8" y="64.6">R[0..5]</text>
<text x="167.8" y="61.8">C[0..13]</text>
<text x="140.7" y="93.8">LMAT_SCL</text>
<text x="169.1" y="93.8">LMAT_SCL</text>
<text x="140.4" y="96.3">LMAT_SDA</text>
<text x="141.2" y="101.4">LMAT_INT</text>
<text x="169.1" y="101.4">LMAT_INT</text>
<text x="169.1" y="96.3">LMAT_SDA</text>
<text x="140.4" y="106.5">LMAT_SDB</text>
<text x="140.6" y="103.9">LMAT_RST</text>
<text x="169.1" y="106.5">LMAT_SDB</text>
<text x="169.1" y="103.9">LMAT_RST</text>
</g>
<g font-size="1.8" fill="#006464">
<text x="245.1" y="89.8">H5</text>
<text x="245.1" y="92.3">M2</text>
<text x="245.1" y="94.8">H1</text>
<text x="245.1" y="97.4">M2</text>
<text x="245.1" y="99.9">H2</text>
<text x="245.1" y="107.5">M2</text>
<text x="245.1" y="102.5">M2</text>
<text x="245.1" y="105">H3</text>
<text x="245.1" y="112.6">M2</text>
<text x="245.1" y="110.1">H4</text>
</g>
<g font-size="1.8" fill="#0000c2">
<text x="234.6" y="124.2">Trace properties</text>
<text x="234.6" y="128.4">Trace Impedance</text>
<text x="250.4" y="128.4">:= 45.095</text>
<text x="234.6" y="132.7">Trace Inductance</text>
<text x="234.6" y="134.8">Trace Capacitance</text>
<text x="234.6" y="137">Trace Propagation</text>
<text x="250.3" y="132.7">:= 2.57 nH/cm</text>
<text x="251.5" y="134.8">:= 1.27 pF/cm</text>
<text x="267.4" y="137">ps/cm</text>
<text x="234.6" y="141.2">Via Properties</text>
<text x="234.6" y="145.5">Via Hole := 0.3 mm</text>
<text x="234.6" y="147.6">Via Pad := 0.654 mm</text>
<text x="234.6" y="154">Via Capacitance</text>
<text x="249.5" y="154">:= 0.6232</text>
<text x="234.6" y="156.2">Via Inductance</text>
<text x="234.6" y="158.3">Via Impedance</text>
<text x="234.6" y="160.4">Via Current</text>
<text x="245.2" y="160.4">:= 2.16 A</text>
<text x="248.4" y="156.2">:= 1.2740</text>
<text x="257.8" y="158.3">ohm</text>
<text x="234.6" y="162.6">Via DC resistance</text>
</g>
</svg>
